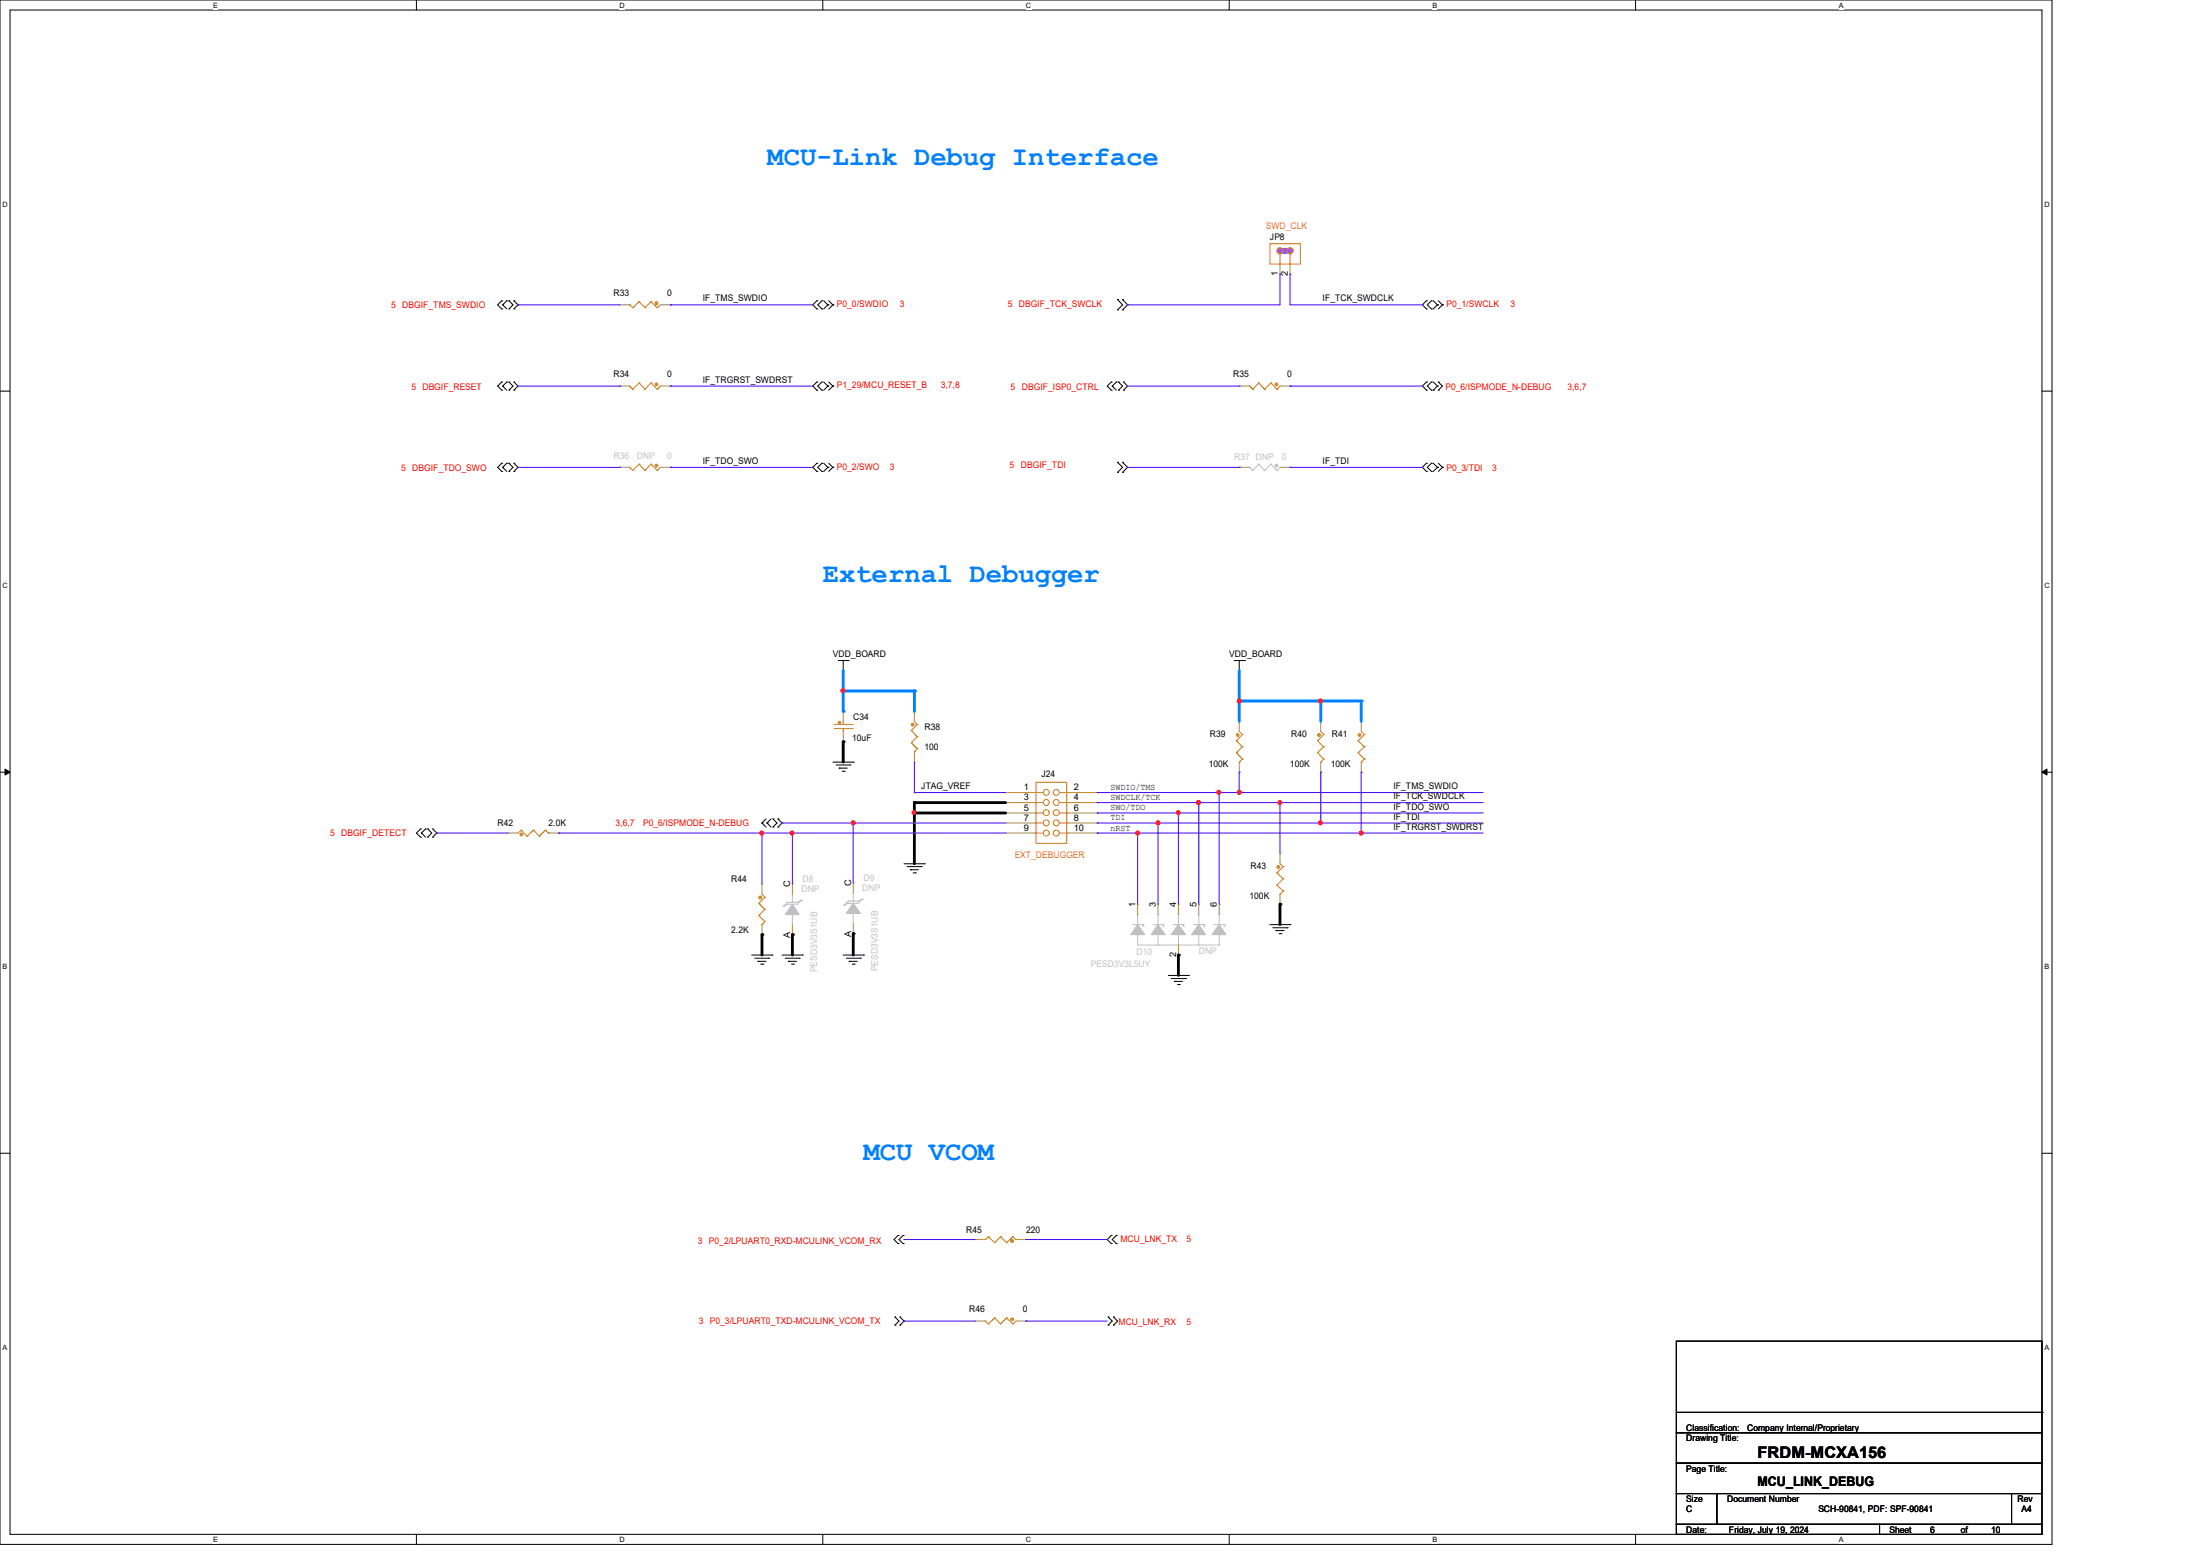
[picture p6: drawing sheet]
<svg xmlns="http://www.w3.org/2000/svg" width="297mm" height="210mm" viewBox="0 0 297 210" stroke-linecap="round" stroke-linejoin="round" font-family="sans-serif">
<path d="M0 0h277v208.4h-277zM1.4 1.4h274.3v205.7h-274.3z" fill="none" stroke="#000" stroke-width=".14"/>
<g fill="#fff">
<path d="M28.8 .1h.6v1.1h-.6z"/>
<path d="M28.8 207.2h.6v1.1h-.6z"/>
</g>
<path d="M56.2 0v1.4M56.2 207.1v1.3" fill="none" stroke="#000" stroke-width=".14"/>
<g fill="#fff">
<path d="M83.7 .1h.7v1.1h-.7z"/>
<path d="M83.7 207.2h.7v1.1h-.7z"/>
</g>
<path d="M111.1 0v1.4M111.1 207.1v1.3" fill="none" stroke="#000" stroke-width=".14"/>
<g fill="#fff">
<path d="M138.5 .1h.7v1.1h-.7z"/>
<path d="M138.5 207.2h.7v1.1h-.7z"/>
</g>
<path d="M165.9 0v1.4M165.9 207.1v1.3" fill="none" stroke="#000" stroke-width=".14"/>
<g fill="#fff">
<path d="M193.4 .1h.6v1.1h-.6z"/>
<path d="M193.4 207.2h.6v1.1h-.6z"/>
</g>
<path d="M220.8 0v1.4M220.8 207.1v1.3" fill="none" stroke="#000" stroke-width=".14"/>
<g fill="#fff">
<path d="M248.2 .1h.7v1.1h-.7z"/>
<path d="M248.2 207.2h.7v1.1h-.7z"/>
<path d="M.3 27.1h.8v1.1h-.8z"/>
<path d="M276 27.1h.7v1.1h-.7z"/>
<path d="M.3 78.5h.8v1.1h-.8z"/>
<path d="M276 78.5h.7v1.1h-.7z"/>
</g>
<path d="M0 52.8h1.4M275.7 52.8h1.3" fill="none" stroke="#000" stroke-width=".14"/>
<g fill="#fff">
<path d="M.3 129.9h.7v1.1h-.7z"/>
<path d="M276 129.9h.6v1.1h-.6z"/>
</g>
<path d="M0 104.2h1.4M275.7 104.2h1.3" fill="none" stroke="#000" stroke-width=".14"/>
<path d="M.7 103.8l.7 .4-.7 .4zM275.7 104.2l.7-.4v.8z" fill="#000" stroke="#000" stroke-width=".14"/>
<g fill="#fff">
<path d="M.3 181.4h.7v1.1h-.7z"/>
<path d="M276 181.4h.6v1.1h-.6z"/>
</g>
<path d="M0 155.7h1.4M275.7 155.7h1.3" fill="none" stroke="#000" stroke-width=".14"/>
<path d="M172.8 33.9h1.4" fill="none" stroke="#f0f" stroke-width=".8"/>
<circle cx="174.2" cy="33.9" r=".4" fill="#f0f"/>
<g fill="none" stroke="#000" stroke-width=".14">
<path d="M67.7 41.7h.1M67.7 40.6h.1M67.7 52.7h.1M67.7 51.6h.1M67.7 40.6l-.5 .5 .5 .6M67.7 51.6l-.5 .5 .5 .6M67.9 41.1h.1M67.9 52.1h.1M67.9 41.1l.5 .6M67.9 52.1l.5 .6M68.4 40.6h.1M68.4 51.6h.1"/>
<path d="M68.4 40.6l-.5 .5M68.4 51.6l-.5 .5M68.7 40.6h.1M68.7 41.7h.1M68.7 51.6h.1M68.7 52.7h.1M68.7 40.6l.6 .5-.6 .6M68.7 51.6l.6 .5-.6 .6M69.4 40.6h.1M69.4 41.7h.1M69.4 51.6h.1M69.4 52.7h.1"/>
<path d="M69.4 40.6l.5 .5-.5 .6M69.4 51.6l.5 .5-.5 .6M110.3 41.7h.1M110.3 40.6h.1M110.3 52.7h.1M110.3 51.6h.1M110.3 40.6l-.6 .5 .6 .6M110.3 51.6l-.6 .5 .6 .6M111 40.6h.1M111 41.7h.1M111 51.6h.1M111 52.7h.1"/>
<path d="M111 40.6l-.6 .5 .6 .6M111 51.6l-.6 .5 .6 .6M111.2 40.6l.6 .5M111.2 51.6l.6 .5M111.8 41.1h.1M111.8 52.1h.1M111.8 41.1l-.6 .6M111.8 52.1l-.6 .6M111.9 40.6l.5 .5M111.9 51.6l.5 .5M112.4 41.1h.1M112.4 52.1h.1"/>
<path d="M112.4 41.1l-.5 .6M112.4 52.1l-.5 .6M150 52.7h.1M150 51.6h.1M150 51.6l-.5 .5 .5 .6M150.2 52.1h.1M150.2 52.1l.5 .6M150.7 51.6h.1M150.7 51.6l-.5 .5M150.9 40.4h.1M150.9 41.8h.1M150.9 40.4l.7 .7-.7 .7"/>
<path d="M151 51.6h.1M151 52.7h.1M151 51.6l.6 .5-.6 .6M151.6 41.8h.1M151.6 40.4h.1M151.6 40.4l.6 .7-.6 .7M151.7 51.6h.1M151.7 52.7h.1M151.7 51.6l.5 .5-.5 .6M192.6 41.7h.1M192.6 40.6h.1M192.6 52.7h.1"/>
<path d="M192.6 51.6h.1M192.6 40.6l-.6 .5 .6 .6M192.6 51.6l-.6 .5 .6 .6M193.3 40.6h.1M193.3 41.7h.1M193.3 52.7h.1M193.3 51.6h.1M193.3 40.6l-.6 .5 .6 .6M193.3 51.6l-.6 .5 .6 .6M193.5 52.7h.1M193.5 40.6l.6 .5M193.5 51.6l.6 .5"/>
<path d="M194.1 41.1h.1M194.1 52.1h.1M194.1 41.1l-.6 .6M194.1 52.1l-.6 .6M194.2 51.6h.1M194.2 52.7h.1M194.2 40.6l.5 .5M194.2 51.6l.5 .5-.5 .6M194.7 41.1h.1M194.7 41.1l-.5 .6M67.7 63.6h.1M67.7 62.5h.1"/>
<path d="M67.7 62.5l-.5 .6 .5 .5M67.9 63.1h.1M67.9 63.1l.5 .5M68.4 62.5h.1M68.4 62.5l-.5 .6M68.7 62.5h.1M68.7 63.6h.1M68.7 62.5l.6 .6-.6 .5M69.4 62.5h.1M69.4 63.6h.1M69.4 62.5l.5 .6-.5 .5M110.3 63.6h.1"/>
<path d="M110.3 62.5h.1M110.3 62.5l-.6 .6 .6 .5M111 62.5h.1M111 63.6h.1M111 62.5l-.6 .6 .6 .5M111.2 62.5l.6 .6M111.8 63.1h.1M111.8 63.1l-.6 .5M111.9 62.5l.5 .6M112.4 63.1h.1M112.4 63.1l-.5 .5M150.9 62.4h.1"/>
<path d="M150.9 63.8h.1M150.9 62.4l.7 .7-.7 .7M151.6 63.8h.1M151.6 62.4h.1M151.6 62.4l.6 .7-.6 .7M192.6 63.6h.1M192.6 62.5h.1M192.6 62.5l-.6 .6 .6 .5M193.3 62.5h.1M193.3 63.6h.1M193.3 62.5l-.6 .6 .6 .5M193.5 62.5l.6 .6"/>
<path d="M194.1 63.1h.1M194.1 63.1l-.6 .5M194.2 62.5l.5 .6M194.7 63.1h.1M194.7 63.1l-.5 .5M113.2 89.2h1.3M113.8 90.5h.1M113.8 89.2v1.3M114.5 89.2h.1M166.6 89.2h1.4M167.3 90.5h.1M167.3 89.2v1.3"/>
<path d="M168 89.2h.1M56.8 113h.1M56.8 111.9h.1M56.8 111.9l-.6 .5 .6 .6M56.9 112.4h.1M56.9 112.4l.5 .6M57.4 111.9h.1M57.4 111.9l-.5 .5M57.7 111.9h.1M57.7 113h.1M57.7 111.9l.6 .5-.6 .6M58.4 111.9h.1"/>
<path d="M58.4 113h.1M58.4 111.9l.6 .5-.6 .6M102.9 111.1h.1M102.9 111.1l.5 .5M103.4 110.5l-.5 .6M103.5 111.1h.1M103.5 111.1l.6 .5M104.1 110.5l-.6 .6M104.4 110.5h.1M104.4 111.6h.1M104.4 110.5l.5 .6-.5 .5M105 111.6h.1"/>
<path d="M105 110.5h.1M105 110.5l.6 .6-.6 .5M112.4 102.9h2.8M112.9 103.3h1.9M113.3 103.7h.1M113.3 103.7h1.1M113.7 104.1h.3M114 104.1h.1M114.8 103.3h.1M115.2 102.9h.1M122 116.6h2.8M122.5 117h1.9"/>
<path d="M122.9 117.4h.1M122.9 117.4h1.1M123.3 117.8h.3M123.6 117.8h.1M124.4 117h.1M124.8 116.6h.1M101.5 128.9h2.7M101.9 129.3h1.9M102.3 129.8h.1M102.3 129.8h1.1M102.7 130.1h.3M103 130.1h.1"/>
<path d="M103.8 129.3h.1M104.2 128.9h.1M105.6 128.9h2.7M106 129.3h1.9M106.4 129.8h.1M106.4 129.8h1.1M106.8 130.1h.3M107.1 130.1h.1M107.9 129.3h.1M108.3 128.9h.1M113.8 128.9h2.8M114.3 129.3h1.9"/>
<path d="M114.6 129.8h.1M114.6 129.8h1.1M115.1 130.1h.2M115.3 130.1h.1M116.2 129.3h.1M116.6 128.9h.1M157.7 131.7h2.7M158.1 132.1h2M158.5 132.5h.1M158.5 132.5h1.1M159 132.9h.2M159.2 132.9h.1"/>
<path d="M160.1 132.1h.1M160.4 131.7h.1M171.4 124.8h2.8M171.8 125.2h2M172.3 125.6h.1M172.3 125.6h1.1M172.7 126h.2M172.9 126h.1M173.8 125.2h.1M174.2 124.8h.1M120.8 178.9h.1M120.8 177.8h.1"/>
<path d="M120.8 177.8l.6 .5-.6 .6M121.2 166.8h.1M121.2 167.9h.1M121.2 166.8l-.5 .5 .5 .6M121.5 177.8h.1M121.5 178.9h.1M121.5 177.8l.5 .5-.5 .6M121.9 166.8h.1M121.9 167.9h.1M121.9 166.8l-.5 .5 .5 .6M149.6 177.8h.1M149.6 178.9h.1"/>
<path d="M149.6 177.8l.6 .5-.6 .6M150 166.8h.1M150 167.9h.1M150 166.8l-.5 .5 .5 .6M150.3 177.8h.1M150.3 178.9h.1M150.3 177.8l.6 .5-.6 .6M150.7 167.9h.1M150.7 166.8h.1M150.7 166.8l-.5 .5 .5 .6M226.3 193.4h49.4v4.1h-49.4zM226.3 197.5h49.4v4.1h-49.4z"/>
<path d="M226.3 181h49.4v12.4h-49.4zM226.3 190.6h49.4M275.7 190.6h.1M226.3 201.6h5.5v4.1h-5.5zM226.3 205.7h27.4v1.4h-27.4zM231.8 201.6h39.8v4.1h-39.8zM253.7 205.7h22v1.4h-22zM271.6 201.6h4.1v4.1h-4.1z"/>
</g>
<g fill="none" stroke="#cc8006" stroke-width=".14">
<path d="M171.4 32.9h4.2v2.7h-4.2zM172.8 34.3h.1M172.8 34.3v1.3M174.2 34.3h.1M174.2 34.3v1.3M85 52.1h.1M85 41.1h.1M85 52.1l.4 .4M85 41.1l.4 .4M85.4 52.5h.1M85.4 41.5h.1M86.3 51.7h.1"/>
<path d="M86.3 40.7h.1M86.3 51.7l.8 .8M86.3 51.7l-.9 .8M86.3 40.7l.8 .8M86.3 40.7l-.9 .8M87.1 52.5h.1M87.1 41.5h.1M87.9 51.7h.1M87.9 40.7h.1M87.9 51.7l.8 .8M87.9 51.7l-.8 .8M87.9 40.7l.8 .8"/>
<path d="M87.9 40.7l-.8 .8M88.7 52.5h.1M88.7 41.5h.1M89.2 52.1l-.5 .4M89.2 41.1l-.5 .4M168.7 52.1h.1M168.7 52.1l.4 .4M169.1 52.5h.1M169.9 51.7h.1M169.9 51.7l.8 .8M169.9 51.7l-.8 .8M170.7 52.5h.1"/>
<path d="M171.6 51.7h.1M171.6 51.7l-.9 .8M171.6 51.7l.8 .8M172.4 52.5h.1M172.8 52.1l-.4 .4M85 63.1h.1M85 63.1l.4 .4M85.4 63.5h.1M86.3 62.7h.1M86.3 62.7l.8 .8M86.3 62.7l-.9 .8M87.1 63.5h.1"/>
<path d="M87.9 62.7h.1M87.9 62.7l.8 .8M87.9 62.7l-.8 .8M88.7 63.5h.1M89.2 63.1l-.5 .4M112.6 98.3h2.5M112.6 97.8h2.5M113.8 98.3h.1M113.8 97.8h.1M113.8 97.4v.4M113.8 98.3v.4M115.1 98.3h.1"/>
<path d="M115.1 97.8h.1M123 98.6h.1M123 98.6l.8 .8M123.4 97.4l.4 .4M123.8 97.8h.1M123.8 99.4h.1M123.8 97.8l-.8 .8M123.8 99.4l-.8 .8M166.9 100h.1M166.9 100l.8 .8M167.3 98.7l.4 .4M167.7 99.1h.1"/>
<path d="M167.7 99.1l-.8 .9M177.9 100h.1M177.9 100l.8 .8M178.3 98.7l.4 .4M178.7 99.1h.1M178.7 99.1l-.8 .9M183.3 100h.1M183.3 100l.9 .8M183.8 98.7l.4 .4M184.2 99.1h.1M184.2 99.1l-.9 .9M70.4 112.1h.1"/>
<path d="M70.4 112.1l-.5 .3M70.4 112.1l.8 .8M71.2 112.9h.1M72 112.1h.1M72 112.1l-.8 .8M72 112.1l.8 .8M72.8 112.9h.1M73.6 112.1h.1M73.6 112.1l-.8 .8M73.6 112.1l.4 .3M74 112.4h.1M123 100.2h.1"/>
<path d="M123 100.2l.8 .8M123.4 101.5h.1M123.8 101h.1M123.8 101l-.4 .5M139.9 105.6h4.1v8.2h-4.1zM139.9 107h.1M139.9 108.3h.1M139.9 109.7h.1M139.9 111.1h.1M139.9 112.4h.1M139.9 107h.9M139.9 108.3h.9"/>
<path d="M139.9 109.7h.9M139.9 111.1h.9M139.9 112.4h.9M143 107h1M143 108.3h1M143 109.7h1M143 111.1h1M143 112.4h1M144 108.3h.1M144 107h.1M144 109.7h.1M144 111.1h.1"/>
<path d="M144 112.4h.1M166.9 101.6h.1M166.9 101.6l.8 .8M167.3 102.9h.1M167.7 100.8h.1M167.7 102.4h.1M167.7 100.8l-.8 .8M167.7 102.4l-.4 .5M172.4 117.8h.1M172.4 119.5h.1M172.4 117.8l.8 .8M172.4 119.5l.8 .8"/>
<path d="M172.8 116.6l.4 .4M173.2 117h.1M173.2 118.6h.1M173.2 117l-.8 .8M173.2 118.6l-.8 .9M177.9 101.6h.1M177.9 101.6l.8 .8M178.3 102.9h.1M178.7 100.8h.1M178.7 102.4h.1M178.7 100.8l-.8 .8M178.7 102.4l-.4 .5"/>
<path d="M183.3 101.6h.1M183.3 101.6l.9 .8M183.8 102.9h.1M184.2 100.8h.1M184.2 102.4h.1M184.2 100.8l-.9 .8M184.2 102.4l-.4 .5M102.4 121.9h.1M102.4 123.6h.1M102.4 121.9l.9 .8M102.4 123.6l.9 .8M102.9 124.8h.1"/>
<path d="M102.9 120.7l.4 .4M103.3 121.1h.1M103.3 122.7h.1M103.3 124.4h.1M103.3 121.1l-.9 .8M103.3 122.7l-.9 .9M103.3 124.4l-.4 .4M172.8 120.7h.1M173.2 120.3h.1M173.2 120.3l-.4 .4M133 167.3h.1M133 178.3h.1"/>
<path d="M133 178.3l.4 .4M133.4 166.9h.1M133.4 178.7h.1M133.4 166.9l.9 .8M133.4 166.9l-.4 .4M134.3 167.7h.1M134.3 177.9h.1M134.3 177.9l.8 .8M134.3 177.9l-.9 .8M135.1 166.9h.1M135.1 178.7h.1M135.1 166.9l.8 .8"/>
<path d="M135.1 166.9l-.8 .8M135.9 167.7h.1M135.9 177.9h.1M135.9 177.9l.8 .8M135.9 177.9l-.8 .8M136.7 166.9h.1M136.7 178.7h.1M136.7 166.9l.5 .4M136.7 166.9l-.8 .8M137.2 178.3l-.5 .4"/>
<circle cx="172.8" cy="33.8" r=".4"/>
<circle cx="174.1" cy="33.8" r=".39"/>
<circle cx="141.2" cy="107" r=".4"/>
<circle cx="141.2" cy="112.4" r=".4"/>
<circle cx="141.2" cy="109.7" r=".4"/>
<circle cx="141.2" cy="111.1" r=".4"/>
<circle cx="141.2" cy="108.3" r=".4"/>
<circle cx="142.6" cy="108.3" r=".4"/>
<circle cx="142.6" cy="107" r=".4"/>
<circle cx="142.6" cy="109.7" r=".4"/>
<circle cx="142.6" cy="112.4" r=".4"/>
<circle cx="142.6" cy="111.1" r=".4"/>
</g>
<g fill="#cc8006" stroke="#cc8006" stroke-width=".14">
<circle cx="123.2" cy="97.8" r=".19"/>
<circle cx="88.6" cy="51.9" r=".19"/>
<circle cx="102.6" cy="121.1" r=".19"/>
<circle cx="172.3" cy="51.9" r=".19"/>
<circle cx="70.4" cy="112.6" r=".19"/>
<circle cx="178.1" cy="99.2" r=".19"/>
<circle cx="172.6" cy="117" r=".19"/>
<circle cx="88.6" cy="62.8" r=".19"/>
<circle cx="136.6" cy="167.5" r=".19"/>
<circle cx="88.6" cy="40.9" r=".19"/>
<circle cx="167.1" cy="99.2" r=".18"/>
<circle cx="136.6" cy="178.1" r=".19"/>
<circle cx="113.3" cy="97.5" r=".18"/>
<circle cx="183.5" cy="99.2" r=".19"/>
</g>
<g fill="none" stroke="#a84" stroke-width=".14">
<path d="M172.8 37h.1M172.8 35.6v1.4M174.2 37h.1M174.2 35.6v1.4M83.7 52.1h.1M83.7 41.1h.1M83.7 52.1h1.3M83.7 41.1h1.3M89.2 52.1h1.3M89.2 41.1h1.3M90.5 52.1h.1M90.5 41.1h.1"/>
<path d="M167.3 52.1h.1M167.3 52.1h1.4M172.8 52.1h1.4M174.2 52.1h.1M83.7 63.1h.1M83.7 63.1h1.3M89.2 63.1h1.3M90.5 63.1h.1M167.3 63.1h.1M167.3 63.1h1.4M172.8 63.1h1.4M174.2 63.1h.1"/>
<path d="M113.8 96h.1M113.8 96v1.4M113.8 98.7v1.4M123.4 96h.1M123.4 96v1.4M167.3 97.4h.1M167.3 97.4v1.3M178.3 97.4h.1M178.3 97.4v1.3M183.8 97.4h.1M183.8 97.4v1.3M68.6 112.4h.1"/>
<path d="M68.6 112.4h1.3M74 112.4h1.4M75.4 112.4h.1M102.9 119.3h.1M102.9 119.3v1.4M107 119.3h.1M107 119.3v1.4M113.8 100.1h.1M115.2 119.2h.1M115.2 119.2v1.4M123.4 102.9h.1M123.4 101.5v1.4"/>
<path d="M135.8 107h.1M135.8 108.3h.1M135.8 109.7h.1M135.8 111.1h.1M135.8 112.4h.1M135.8 112.4h4.1M135.8 107h4.1M135.8 108.3h4.1M135.8 109.7h4.1M135.8 111.1h4.1M144 112.4h4.1M144 107h4.1"/>
<path d="M144 108.3h4.1M144 109.7h4.1M144 111.1h4.1M148.1 107h.1M148.1 108.3h.1M148.1 109.7h.1M148.1 111.1h.1M148.1 112.4h.1M167.3 104.2h.1M167.3 102.9v1.3M172.8 115.2h.1M172.8 115.2v1.4"/>
<path d="M178.3 104.2h.1M178.3 102.9v1.3M183.8 104.2h.1M183.8 102.9v1.3M102.9 126.2h.1M102.9 124.8v1.4M107 126.2h.1M107 124.8v1.4M115.2 126h.1M115.2 124.7v1.3M153.6 122h.1M153.6 122v1.4"/>
<path d="M156.3 122h.1M156.3 122v1.4M159.1 128.9h.1M159.1 122h.1M159.1 122v1.4M159.1 127.6v1.3M161.8 122h.1M161.8 122v1.4M164.6 122h.1M164.6 122v1.4M172.8 122h.1M172.8 120.7v1.3"/>
<path d="M131.7 167.3h.1M131.7 178.3h.1M131.7 167.3h1.3M131.7 178.3h1.3M137.2 167.3h1.3M137.2 178.3h1.3M138.5 167.3h.1M138.5 178.3h.1"/>
</g>
<g fill="none" stroke="#c0c0c0" stroke-width=".14">
<path d="M168.7 63.1h.1M168.7 63.1l.4 .4M169.1 63.5h.1M169.9 62.7h.1M169.9 62.7l.8 .8M169.9 62.7l-.8 .8M170.7 63.5h.1M171.6 62.7h.1M171.6 62.7l.8 .8M171.6 62.7l-.9 .8M172.4 63.5h.1M172.8 63.1l-.4 .4"/>
<path d="M105.7 122.3h.1M106.3 122h.1M106.3 121.8h.1M106.3 121.8l-.6 .5M106.3 122l-.6 .3M107 123.4h.1M107 121.8h.1M107 120.7v1.1M107 123.4v1.4M108.2 121.5h.1M108.2 121.5l-.5 .5h-1.4M108.2 121.5l-.5 .3h-1.4"/>
<path d="M114 122.2h.1M114.5 121.9h.1M114.5 121.6h.1M114.5 121.6l-.5 .6M114.5 121.9l-.5 .3M115.2 123.3h.1M115.2 121.6h.1M115.2 120.6v1M115.2 123.3v1.4M116.4 121.4h.1M116.4 121.4l-.5 .5h-1.4M116.4 121.4l-.5 .2h-1.4"/>
<path d="M152.9 124.8h1.4M153.6 123.4h.1M153.6 126.2h.1M153.6 123.4v1.4M153.6 126.2v1.4h11M154.3 124.8h.1M154.3 125.1h.1M154.3 124.8v.3M155.7 124.8h1.3M156.3 127.6h.1M156.3 123.4h.1M156.3 123.4v1.4"/>
<path d="M156.3 126.2v1.4M157 124.8h.1M157 125.1h.1M157 124.8v.3M158.4 124.8h1.4M159.1 127.6h.1M159.1 123.4h.1M159.1 123.4v1.4M159.1 126.2v1.4M159.8 124.8h.1M159.8 125.1h.1M159.8 124.8v.3"/>
<path d="M161.2 124.8h1.3M161.8 127.6h.1M161.8 123.4h.1M161.8 123.4v1.4M161.8 126.2v1.4M162.5 124.8h.1M162.5 125.1h.1M162.5 124.8v.3M163.9 124.8h1.4M164.6 127.6h.1M164.6 123.4h.1M164.6 126.2h.1"/>
<path d="M164.6 123.4v1.4M164.6 126.2v1.4M165.3 124.8h.1M165.3 125.1h.1M165.3 124.8v.3"/>
</g>
<g fill="#c0c0c0" stroke="#c0c0c0" stroke-width=".14">
<path d="M107 122l.9 1.4h-1.9z" fill-rule="evenodd"/>
<path d="M156.3 124.8l1 1.4h-1.9z" fill-rule="evenodd"/>
<path d="M159.1 124.8l1 1.4h-2z" fill-rule="evenodd"/>
<path d="M161.8 124.8l1 1.4h-1.9z" fill-rule="evenodd"/>
<path d="M153.6 124.8l1 1.4h-1.9z" fill-rule="evenodd"/>
<path d="M164.6 124.8l.9 1.4h-1.9z" fill-rule="evenodd"/>
<path d="M115.2 121.9l1 1.4h-1.9z" fill-rule="evenodd"/>
<circle cx="172.3" cy="62.8" r=".19"/>
</g>
<path d="M174.2 63.1h.1M174.2 63.1h17.8" fill="none" stroke="#4200ff" stroke-width=".14"/>
<path d="M167.3 90.5v4.1" fill="none" stroke="#0080ff" stroke-width=".38"/>
<circle cx="167.3" cy="94.6" r=".19" fill="#0080ff"/>
<g fill="none" stroke="#4200ff" stroke-width=".14">
<path d="M148.1 107h.1M148.1 108.3h.1M148.1 109.7h.1M148.1 111.1h.1M148.1 112.4h.1M148.1 107h19.2M148.1 108.3h24.7M148.1 109.7h52.1M148.1 111.1h30.2M148.1 112.4h35.7M153.6 112.4h.1M153.6 112.4v9.6"/>
<path d="M156.3 111.1h.1M156.3 111.1v10.9M159.1 109.7h.1M159.1 109.7v12.3M161.8 108.3h.1M161.8 108.3v13.7M164.6 107h.1M164.6 107v15"/>
</g>
<g fill="#f00" stroke="#f00" stroke-width=".14">
<circle cx="164.5" cy="106.9" r=".25"/>
<circle cx="161.8" cy="108.3" r=".25"/>
<circle cx="159.1" cy="109.7" r=".24"/>
<circle cx="156.3" cy="111.1" r=".25"/>
<circle cx="153.6" cy="112.4" r=".25"/>
</g>
<path d="M159.1 128.9v2.8M172.8 122v2.8" fill="none" stroke="#000" stroke-width=".38"/>
<g fill="#000">
<circle cx="159.1" cy="128.9" r=".19"/>
<circle cx="172.8" cy="122" r=".19"/>
</g>
<path d="M113.8 90.5v2.8" fill="none" stroke="#0080ff" stroke-width=".38"/>
<circle cx="113.8" cy="93.3" r=".19" fill="#0080ff"/>
<g fill="#f00" stroke="#f00" stroke-width=".14">
<circle cx="113.8" cy="93.2" r=".25"/>
<circle cx="123.4" cy="109.7" r=".25"/>
<circle cx="115.2" cy="111.1" r=".25"/>
<circle cx="106.9" cy="112.4" r=".25"/>
<circle cx="102.8" cy="112.4" r=".25"/>
</g>
<g fill="none" stroke="#4200ff" stroke-width=".14">
<path d="M59 112.4h.1M59 112.4h9.6M75.4 112.4h.1M75.4 112.4h60.4M102.9 112.4h.1M102.9 112.4v6.9M105.6 111.1h.1M105.6 111.1h30.2M107 112.4h.1M107 112.4v6.9M115.2 111.1h.1M115.2 111.1v8.1"/>
<path d="M123.4 107h.1M123.4 107h12.4"/>
</g>
<path d="M123.4 109.7h12.4M135.8 108.3h-12.4v8.3M102.9 126.2v2.7M107 126.2v2.7M115.2 126v2.9" fill="none" stroke="#000" stroke-width=".38"/>
<g fill="#000">
<circle cx="123.4" cy="108.3" r=".19"/>
<circle cx="123.4" cy="109.7" r=".19"/>
<circle cx="102.9" cy="126.2" r=".19"/>
<circle cx="107" cy="126.2" r=".19"/>
<circle cx="115.2" cy="126" r=".19"/>
</g>
<path d="M167.3 94.6h11" fill="none" stroke="#0080ff" stroke-width=".38"/>
<circle cx="167.3" cy="94.6" r=".19" fill="#0080ff"/>
<g fill="#f00" stroke="#f00" stroke-width=".14">
<circle cx="178.3" cy="94.6" r=".25"/>
<circle cx="167.3" cy="94.6" r=".25"/>
</g>
<path d="M178.3 94.6v2.8" fill="none" stroke="#0080ff" stroke-width=".38"/>
<circle cx="178.3" cy="94.6" r=".19" fill="#0080ff"/>
<path d="M167.3 94.6v2.8" fill="none" stroke="#0080ff" stroke-width=".38"/>
<circle cx="167.3" cy="94.6" r=".19" fill="#0080ff"/>
<path d="M178.3 94.6h5.5" fill="none" stroke="#0080ff" stroke-width=".38"/>
<circle cx="178.3" cy="94.6" r=".19" fill="#0080ff"/>
<path d="M183.8 94.6v2.8" fill="none" stroke="#0080ff" stroke-width=".38"/>
<circle cx="183.8" cy="94.6" r=".19" fill="#0080ff"/>
<g fill="none" stroke="#4200ff" stroke-width=".14">
<path d="M172.8 37h.1M172.8 37v4.1h-20.6M174.2 37h.1M174.2 37v4.1h17.8M90.5 41.1h.1M90.5 52.1h.1M90.5 41.1h19.2M90.5 52.1h19.2M152.2 41.1h.1M174.2 52.1h.1M174.2 52.1h17.8M192 41.1h.1"/>
<path d="M90.5 63.1h.1M90.5 63.1h19.2M167.3 104.2h.1M167.3 107h.1M167.3 104.2v2.8M167.3 107h32.9M172.8 108.3h.1M172.8 108.3v6.9M172.8 108.3h27.4M178.3 104.2h.1M178.3 111.1h.1M178.3 104.2v6.9"/>
<path d="M178.3 111.1h21.9M183.8 104.2h.1M183.8 112.4h.1M183.8 104.2v8.2M183.8 112.4h16.4"/>
</g>
<g fill="#f00" stroke="#f00" stroke-width=".14">
<circle cx="167.3" cy="106.9" r=".25"/>
<circle cx="178.3" cy="111.1" r=".25"/>
<circle cx="172.8" cy="108.3" r=".24"/>
<circle cx="183.8" cy="112.4" r=".25"/>
</g>
<path d="M113.8 100.1v2.8" fill="none" stroke="#000" stroke-width=".38"/>
<circle cx="113.8" cy="100.1" r=".19" fill="#000"/>
<path d="M113.8 93.3h9.6" fill="none" stroke="#0080ff" stroke-width=".38"/>
<circle cx="123.4" cy="93.3" r=".19" fill="#0080ff"/>
<path d="M113.8 93.3v2.7" fill="none" stroke="#0080ff" stroke-width=".38"/>
<circle cx="113.8" cy="96" r=".19" fill="#0080ff"/>
<path d="M123.4 93.3v2.7" fill="none" stroke="#0080ff" stroke-width=".38"/>
<circle cx="123.4" cy="93.3" r=".19" fill="#0080ff"/>
<g fill="none" stroke="#4200ff" stroke-width=".14">
<path d="M69.9 41.1h.1M69.9 41.1h13.8M69.9 52.1h13.8M83.7 52.1h.1M152.2 52.1h15.1M167.3 52.1h.1M69.9 63.1h13.8M83.7 63.1h.1M152.2 63.1h15.1M167.3 63.1h.1M123.4 107h.1M123.4 102.9v4.1"/>
<path d="M122 167.3h.1M122 178.3h.1M122 167.3h9.7M122 178.3h9.7M138.5 167.3h.1M138.5 178.3h.1M138.5 167.3h11M138.5 178.3h11"/>
</g>
<g fill="#f00" stroke="#f00" stroke-width=".14">
<circle cx="164.5" cy="106.9" r=".25"/>
<circle cx="161.8" cy="108.3" r=".25"/>
<circle cx="159.1" cy="109.7" r=".24"/>
<circle cx="156.3" cy="111.1" r=".25"/>
<circle cx="153.6" cy="112.4" r=".25"/>
<circle cx="113.8" cy="93.2" r=".25"/>
<circle cx="123.4" cy="109.7" r=".25"/>
<circle cx="115.2" cy="111.1" r=".25"/>
<circle cx="106.9" cy="112.4" r=".25"/>
<circle cx="102.8" cy="112.4" r=".25"/>
<circle cx="178.3" cy="94.6" r=".25"/>
<circle cx="167.3" cy="94.6" r=".25"/>
<circle cx="167.3" cy="106.9" r=".25"/>
<circle cx="178.3" cy="111.1" r=".25"/>
<circle cx="172.8" cy="108.3" r=".24"/>
<circle cx="183.8" cy="112.4" r=".25"/>
</g>
<g font-size="3.7" fill="#0080ff">
<text x="103.6" y="22.2">MCU-Link Debug Interface</text>
<text x="111.1" y="78.5">External Debugger</text>
<text x="116.6" y="156.6">MCU VCOM</text>
</g>
<text font-size="2.2" x="237.3" y="196.8">FRDM-MCXA156</text>
<text font-size="1.8" x="237.3" y="200.5">MCU_LINK_DEBUG</text>
<g font-size="1.2" fill="#ff8000">
<text x="170.9" y="30.9">SWD_CLK</text>
<text x="137" y="115.8">EXT_DEBUGGER</text>
</g>
<g font-size="1.2">
<text x="171.4" y="32.4">JP8</text>
<text x="82.8" y="40">R33</text>
<text x="90.1" y="40">0</text>
<text x="94.9" y="40.7">IF_TMS_SWDIO</text>
<text x="172.5" y="37.3" transform="rotate(-90 172.5 37.3)">1</text>
<text x="173.9" y="37.3" transform="rotate(-90 173.9 37.3)">2</text>
<text x="178.6" y="40.7">IF_TCK_SWDCLK</text>
<text x="82.8" y="50.9">R34</text>
<text x="90.1" y="50.9">0</text>
<text x="94.9" y="51.6">IF_TRGRST_SWDRST</text>
<text x="166.5" y="50.9">R35</text>
<text x="173.8" y="50.9">0</text>
<text x="94.9" y="62.6">IF_TDO_SWO</text>
<text x="178.6" y="62.6">IF_TDI</text>
<text x="112.4" y="88.6">VDD_BOARD</text>
<text x="165.9" y="88.6">VDD_BOARD</text>
<text x="115.1" y="100">10uF</text>
<text x="115.2" y="97.2">C34</text>
<text x="124.8" y="98.5">R38</text>
<text x="124.8" y="101.3">100</text>
<text x="163.3" y="99.5">R39</text>
<text x="174.3" y="99.5">R40</text>
<text x="179.8" y="99.5">R41</text>
<text x="124.4" y="106.5">JTAG_VREF</text>
<text x="138.2" y="106.7">1</text>
<text x="140.6" y="104.8">J24</text>
<text x="145" y="106.7">2</text>
<text x="149.9" y="106.6">SWDIO/TMS</text>
<text x="149.9" y="108">SWDCLK/TCK</text>
<text x="163.2" y="103.5">100K</text>
<text x="174.2" y="103.5">100K</text>
<text x="179.7" y="103.5">100K</text>
<text x="188.1" y="106.5">IF_TMS_SWDIO</text>
<text x="188.1" y="107.9">IF_TCK_SWDCLK</text>
<text x="67.2" y="111.5">R42</text>
<text x="74" y="111.5">2.0K</text>
<text x="138.2" y="108">3</text>
<text x="138.2" y="109.4">5</text>
<text x="138.2" y="110.8">7</text>
<text x="138.2" y="112.1">9</text>
<text x="145" y="108">4</text>
<text x="145" y="109.4">6</text>
<text x="145" y="110.8">8</text>
<text x="145" y="112.1">10</text>
<text x="149.9" y="109.3">SWO/TDO</text>
<text x="149.9" y="110.7">TDI</text>
<text x="149.9" y="112.1">nRST</text>
<text x="188.1" y="109.3">IF_TDO_SWO</text>
<text x="188.1" y="110.6">IF_TDI</text>
<text x="188.1" y="112">IF_TRGRST_SWDRST</text>
<text x="98.7" y="119.1">R44</text>
<text x="106.7" y="119.7" transform="rotate(-90 106.7 119.7)">C</text>
<text x="114.9" y="119.6" transform="rotate(-90 114.9 119.6)">C</text>
<text x="168.8" y="117.3">R43</text>
<text x="98.7" y="125.9">2.2K</text>
<text x="153.3" y="122.5" transform="rotate(-90 153.3 122.5)">1</text>
<text x="156" y="122.5" transform="rotate(-90 156 122.5)">3</text>
<text x="158.8" y="122.5" transform="rotate(-90 158.8 122.5)">4</text>
<text x="161.5" y="122.5" transform="rotate(-90 161.5 122.5)">5</text>
<text x="164.3" y="122.5" transform="rotate(-90 164.3 122.5)">6</text>
<text x="168.7" y="121.3">100K</text>
<text x="106.7" y="126.6" transform="rotate(-90 106.7 126.6)">A</text>
<text x="114.9" y="126.5" transform="rotate(-90 114.9 126.5)">A</text>
<text x="158.8" y="129.2" transform="rotate(-90 158.8 129.2)">2</text>
<text x="130.4" y="166.4">R45</text>
<text x="138.5" y="166.4">220</text>
<text x="130.8" y="177.1">R46</text>
<text x="138.1" y="177.1">0</text>
<text x="227.7" y="194.5">Drawing Title:</text>
<text x="227.7" y="193.2">Classification:</text>
<text x="235.9" y="193.2">Company Internal/Proprietary</text>
<text x="227.7" y="202.7">Size</text>
<text x="227.7" y="198.6">Page Title:</text>
<text x="233.2" y="202.7">Document Number</text>
<text x="272.4" y="202.7">Rev</text>
<text x="227.7" y="206.9">Date:</text>
<text x="227.7" y="204.1">C</text>
<text x="233.4" y="206.9">Friday, July 19, 2024</text>
<text x="245.5" y="204.1">SCH-90841, PDF: SPF-90841</text>
<text x="255.1" y="206.9">Sheet</text>
<text x="260.6" y="206.9">6</text>
<text x="264.7" y="206.9">of</text>
<text x="268.8" y="206.9">10</text>
<text x="272.9" y="204.1">A4</text>
</g>
<g font-size="1.2" fill="#f00">
<text x="52.8" y="41.6">5</text>
<text x="54.3" y="41.6">DBGIF_TMS_SWDIO</text>
<text x="113" y="41.4">P0_0/SWDIO</text>
<text x="121.5" y="41.4">3</text>
<text x="136.1" y="41.4">5 DBGIF_TCK_SWCLK</text>
<text x="195.3" y="41.4">P0_1/SWCLK</text>
<text x="203.9" y="41.4">3</text>
<text x="55.5" y="52.6">5 DBGIF_RESET</text>
<text x="113" y="52.4">P1_29/MCU_RESET_B</text>
<text x="127" y="52.4">3,7,8</text>
<text x="136.4" y="52.6">5</text>
<text x="138" y="52.6">DBGIF_ISP0_CTRL</text>
<text x="195.2" y="52.6">P0_6/ISPMODE_N-DEBUG</text>
<text x="211.6" y="52.6">3,6,7</text>
<text x="54.1" y="63.5">5</text>
<text x="55.7" y="63.5">DBGIF_TDO_SWO</text>
<text x="113" y="63.4">P0_2/SWO</text>
<text x="120.1" y="63.4">3</text>
<text x="136.3" y="63.1">5</text>
<text x="137.8" y="63.1">DBGIF_TDI</text>
<text x="195.3" y="63.5">P0_3/TDI</text>
<text x="201.5" y="63.5">3</text>
<text x="44.6" y="112.9">5 DBGIF_DETECT</text>
<text x="83.1" y="111.4">3,6,7</text>
<text x="86.8" y="111.4">P0_6/ISPMODE_N-DEBUG</text>
<text x="94.2" y="167.9">3</text>
<text x="95.7" y="167.9">P0_2/LPUART0_RXD-MCULINK_VCOM_RX</text>
<text x="151.3" y="167.6">MCU_LNK_TX</text>
<text x="160.2" y="167.6">5</text>
<text x="94.4" y="178.7">3 P0_3/LPUART0_TXD-MCULINK_VCOM_TX</text>
<text x="151" y="178.9">MCU_LNK_RX</text>
<text x="160.2" y="178.9">5</text>
</g>
<g font-size="1.2" fill="#c0c0c0">
<text x="82.8" y="61.9">R36</text>
<text x="86" y="61.9">DNP</text>
<text x="90.1" y="61.9">0</text>
<text x="166.6" y="62.1">R37 DNP</text>
<text x="173.1" y="62.1">0</text>
<text x="108.3" y="119.1">D8</text>
<text x="116.6" y="119">D9</text>
<text x="108.2" y="120.4">DNP</text>
<text x="116.4" y="120.3">DNP</text>
<text x="110.3" y="131.2" transform="rotate(-90 110.3 131.2)">PESD3V3S1UB</text>
<text x="118.5" y="131.1" transform="rotate(-90 118.5 131.1)">PESD3V3S1UB</text>
<text x="147.3" y="130.5">PESD3V3L5UY</text>
<text x="153.5" y="128.9">D10</text>
<text x="161.8" y="128.8">DNP</text>
</g>
<g font-size="1">
<text x="28.8" y="1">E</text>
<text x="83.7" y="1">D</text>
<text x="138.5" y="1">C</text>
<text x="193.4" y="1">B</text>
<text x="248.2" y="1">A</text>
<text x=".3" y="27.9">D</text>
<text x="276" y="27.9">D</text>
<text x=".3" y="79.4">C</text>
<text x="276" y="79.4">C</text>
<text x=".3" y="130.8">B</text>
<text x="276" y="130.8">B</text>
<text x=".3" y="182.2">A</text>
<text x="276" y="182.2">A</text>
<text x="28.8" y="208.1">E</text>
<text x="83.7" y="208.1">D</text>
<text x="138.5" y="208.1">C</text>
<text x="193.4" y="208.1">B</text>
<text x="248.2" y="208.1">A</text>
</g>
</svg>
